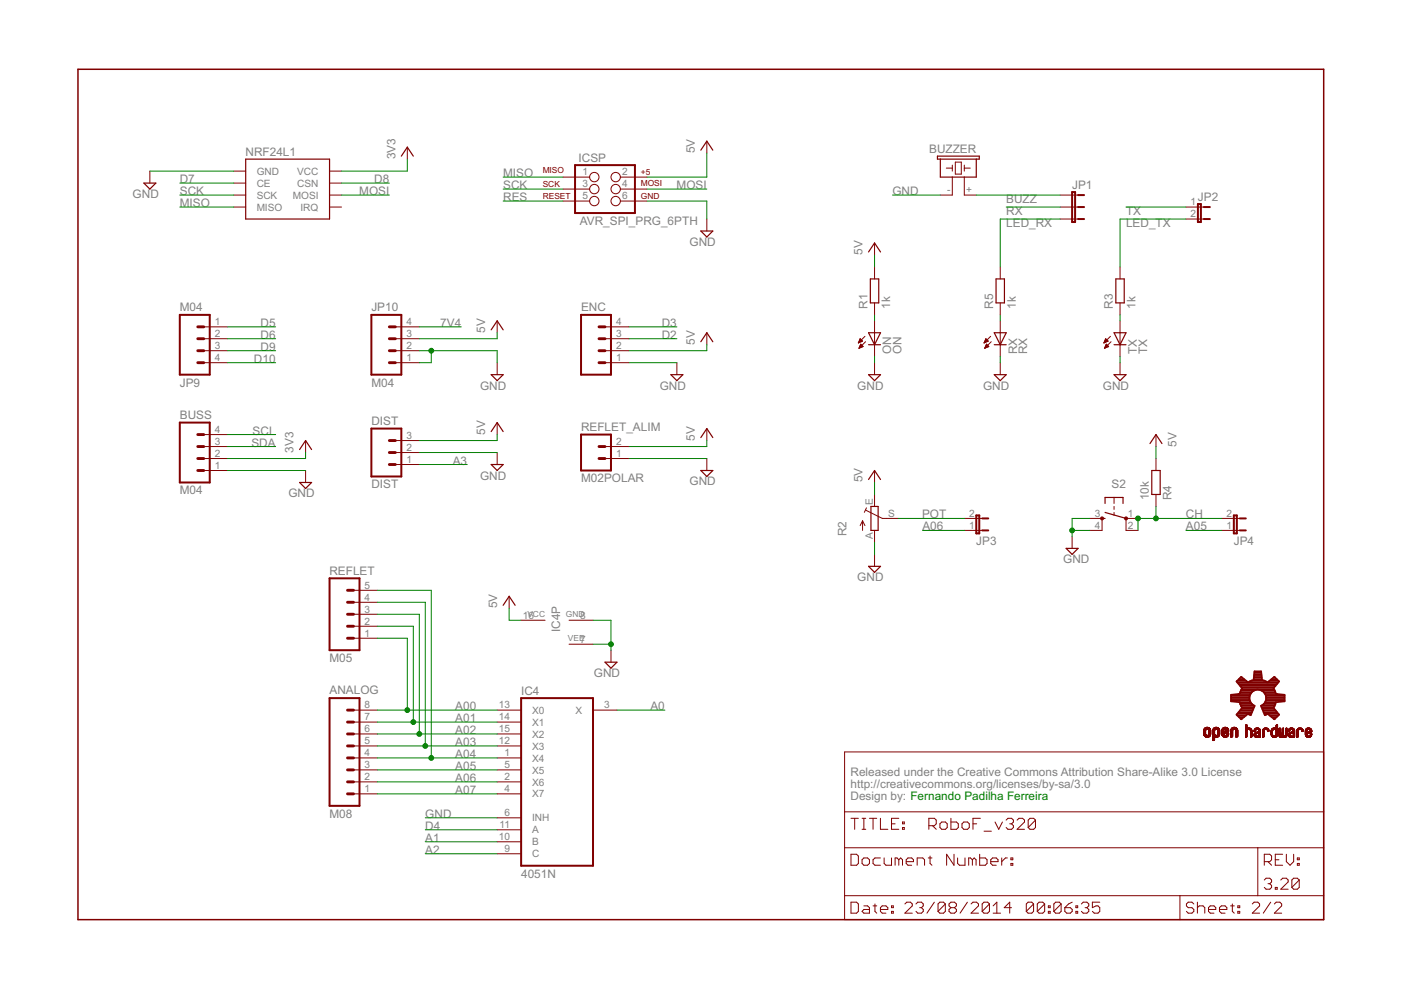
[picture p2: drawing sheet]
<svg xmlns="http://www.w3.org/2000/svg" width="297mm" height="210mm" viewBox="0 0 297 210" stroke-linecap="round" stroke-linejoin="round" font-family="sans-serif">
<g fill="none" stroke="#800000" stroke-width=".21">
<path d="M31.8 36.3v2.5M49.6 36.3h2.5M49.6 38.8h2.5M69.9 36.3h2.5M69.9 38.8h2.5M86.4 31.2v2.5M119.4 37.5h5.6M131.5 37.5h5.7M149.9 29.9v2.6M200.6 35.6h1.3M201.9 37.5v3.9h-2.5M201.9 35v1.3"/>
<path d="M202.5 34.4h1.3v2.5h-1.3zM204.4 37.5v3.9h2.6M204.4 35.6h1.3M204.4 35v1.3M49.6 41.4h2.5M49.6 43.9h2.5M69.9 41.4h2.5M69.9 43.9h2.5M119.4 40.1h5.6M119.4 42.6h5.6M131.5 40.1h5.7M131.5 42.6h5.7"/>
<path d="M149.9 46.4v2.6M185.4 51.5v2.6M185.4 56.6v2.5M212.1 56.6v2.5M224.8 41.4h3.8M224.8 43.9h3.8M224.8 46.4h3.8M237.5 56.6v2.5M251.4 43.9h3.8M251.4 46.4h3.8M43.2 76.9h5.1M43.2 74.4h5.1"/>
<path d="M43.2 71.8h5.1M43.2 69.3h5.1M83.8 76.9h5.1M83.8 74.4h5.1M83.8 71.8h5.1M83.8 69.3h5.1M105.4 68v2.5M105.4 76.9v2.5M128.3 76.9h5M128.3 74.4h5M128.3 71.8h5M128.3 69.3h5"/>
<path d="M143.5 76.9v2.5M149.9 70.5v2.6M182 72.7h.1M182.1 72.6h.2M182.1 72.5h.5M182.1 73.8h.2M182.2 72.3h.7M182.2 72.2h.5M182.2 73.7h.4M182.2 72.1h.4M182.2 73.5h.7M182.3 72h.2"/>
<path d="M182.3 73.4h.6M182.4 71.8h.1M182.4 73.3h.4M182.4 71.8l-.4 .9M182.4 71.8l.5 .5M182.4 73.2h.3M182.5 73h.1M182.5 73l.5 .5-.9 .4zM182.9 72.3l-.9 .4M183.4 71.3l-1.4 1.4M183.5 72.5l-1.4 1.4M185.4 64.2v2.6"/>
<path d="M185.4 68v7.6M185.4 76.9v2.5M208.7 72.7h.1M208.7 72.6h.3M208.8 72.5h.5M208.8 72.3h.7M208.8 73.8h.2M208.9 72.2h.5M208.9 73.7h.4M208.9 72.1h.4M208.9 73.5h.6M209 72h.2"/>
<path d="M209 73.4h.6M209 71.8h.1M209 73.3h.5M209 71.8l-.4 .9M209 71.8l.5 .5M209.1 73.2h.3M209.1 73h.1M209.1 73l.6 .5-.9 .4zM209.5 72.3l-.9 .4M210 71.3l-1.4 1.4M210.2 72.5l-1.4 1.4M212.1 64.2v2.6"/>
<path d="M212.1 68v7.6M212.1 76.9v2.5M234.1 72.7h.1M234.1 72.6h.3M234.2 72.5h.5M234.2 72.3h.7M234.2 73.8h.2M234.3 73.7h.4M234.3 72.2h.5M234.3 72.1h.4M234.3 73.5h.6M234.4 73.4h.6"/>
<path d="M234.4 72h.2M234.4 71.8h.1M234.4 71.8l-.4 .9M234.4 71.8l.5 .5M234.4 73.3h.5M234.5 73.2h.3M234.5 73h.1M234.5 73l.6 .5-.9 .4zM234.9 72.3l-.9 .4M235.4 71.3l-1.4 1.4M235.6 72.5l-1.4 1.4M237.5 64.2v2.6"/>
<path d="M237.5 68v7.6M237.5 76.9v2.5M43.2 99.8h5.1M43.2 97.2h5.1M43.2 94.7h5.1M43.2 92.1h5.1M64.8 93.4v2.5M64.8 99.8v2.5M83.8 98.5h5.1M83.8 95.9h5.1M83.8 93.4h5.1M105.4 89.6v2.5"/>
<path d="M105.4 95.9v2.6M128.3 97.2h5M128.3 94.7h5M149.9 90.9v2.5M149.9 97.2v2.6M185.4 99.8v2.5M245.1 92.1v2.6M245.1 97.2v2.6M182.9 110.4v2.1M182.9 110.4l-.5 1M182.9 110.4l.5 1M183.5 108.2l3.6 1.7h3.4"/>
<path d="M183.7 107.7l-.4 .9M185.4 104.8v2.6M185.4 112.5v2.5M185.4 117.5v2.6M204.4 109.9h3.9M204.4 112.5h3.9M227.3 113.7v2.6M231.1 109.9h2.6v2.6h-2.6M236.2 105.5v1.2M236.2 107.4v.6M236.2 108.6v.7M241.3 109.9h-2.6v2.6h2.6"/>
<path d="M245.1 104.8v2.6M259.1 109.9h3.8M259.1 112.5h3.8M75 135.3h5M75 132.8h5M75 130.2h5M75 127.7h5M75 125.2h5M107.9 126.4v2.6M110.5 131.5h5.1M120.6 136.6h5.1M120.6 131.5h5.1"/>
<path d="M129.5 137.9v2.5M75 150.6h5M75 158.2h5M75 153.1h5M75 155.6h5M105.4 150.6h5.1M105.4 158.2h5.1M105.4 153.1h5.1M105.4 155.6h5.1M125.7 150.6h5.1M179.1 159.4h101.5v35.6h-101.5zM255.2 155.6h.4"/>
<path d="M255.2 155.7h.5M255.2 155.7h.4M255.2 155.5h.4M255.2 155.4h.4M255.2 155.3h.4M255.2 155.2h.4M255.2 155.1h.4M255.2 155h.4M255.2 154.9h.4M255.2 154.8h.4M255.2 155.9h.6M255.2 155.8h.5"/>
<path d="M255.3 155.9h1.3M255.3 156h1.3M255.3 154.6h1.3M255.4 156h1.1M255.4 154.5h1.2M255.4 154.5h1.1M255.4 156.1h1.1M255.4 154.4h1.1M255.5 154.4h.9M255.5 156.2h.9M255.5 154.3h.8M255.6 156.3h.7"/>
<path d="M255.6 154.3h.7M255.7 154.7l-.5 .1M255.7 154.7h-.5M255.7 156.3h.5M255.8 154.6l-.6 .1M255.9 154.2h.2M255.9 154.6h-.6M256 154.6h.6M256.1 154.6l.5 .1M256.2 154.7h.5M256.2 155.8h.5M256.3 154.9h.4"/>
<path d="M256.3 154.8h.4M256.3 155.6h.4M256.3 155.7h.4M256.3 155.5h.4M256.3 155.4h.4M256.3 155.3h.4M256.3 155.2h.4M256.3 155.1h.4M256.3 155h.4M256.6 155.9h-.5M256.7 155.8h-.5M256.7 155.7h-.4"/>
<path d="M257.1 155.6h.4M257.1 156.8h.4M257.1 156.7h.4M257.1 156.6h.4M257.1 156.5h.4M257.1 156.4h.4M257.1 155.9l1.4 .1M257.1 155.9h.6M257.1 155.8l.5 .1M257.1 155.8h.5M257.1 155.7h.5M257.1 155.7h.4"/>
<path d="M257.1 155.5h.4M257.1 155.4h.4M257.1 155.3h.4M257.1 155.2h.4M257.1 155.1h.4M257.1 155h.4M257.1 154.9h.4M257.1 154.8h.4M257.2 154.6h1.3M257.3 154.5h1.2M257.3 154.5h1.1M257.3 157h-.1"/>
<path d="M257.3 154.4h1.1M257.4 154.4h1M257.5 156.9l-.4 .1M257.5 154.3h.8M257.5 156.9h-.4M257.5 156.3h-.4M257.5 154.9h-.4M257.6 154.3h.6M257.6 154.7l-.5 .1M257.6 154.7h-.4M257.6 156.3h.5M257.7 154.6l-.5 .1"/>
<path d="M257.7 154.2h.3M257.8 154.6h-.6M257.9 154.6h.6M258 154.6h.6M258.1 154.7h.5M258.1 155.8h.5M258.1 154.7l.5 .1M258.2 155.7h.4M258.2 154.8h.4M258.2 155.6h.4M258.2 155.5h.4M258.2 155.4h.4"/>
<path d="M258.2 155.3h.4M258.2 155.2h.4M258.2 155.1h.4M258.2 155h.4M258.2 154.9h.4M258.2 156.3h-1.1M258.3 156.2h-1.2M258.4 156.1l-1.3 .1M258.4 156.1h-1.3M258.5 156l-1.4 .1M258.5 156h-1.4M258.6 155.9h-.6"/>
<path d="M258.6 155.8h-.5M259.1 155.8h.4M259.1 155.7h.4M259.1 155.7h.3M259.1 155.1h1.4M259.1 155.1h.3M259.1 155h.3M259.1 154.9h.3M259.1 154.9h.4M259.1 154.8h.4M259.1 154.7h.4M259.1 155.9h.5"/>
<path d="M259.1 155.9h1.3M259.1 156h1.3M259.1 154.6h1.3M259.2 154.5h1.2M259.2 156h1.1M259.2 156.1h1.1M259.3 154.4h1M259.3 156.1h1M259.3 156.2h.9M259.4 154.3h.8M259.4 156.3h.7M259.5 154.3h.6"/>
<path d="M259.5 155.6h-.4M259.5 154.7h-.4M259.6 156.3h.4M259.6 155.6h-.5M259.6 155.1h.9M259.6 154.6l-.5 .1M259.7 154.2h.2M259.7 154.6h-.6M259.7 155.5h-.6M259.7 155h.8M259.8 155.4l-.7 .1M259.8 155h.7"/>
<path d="M259.8 154.6h.7M259.9 155.4h-.8M259.9 154.9h.6M259.9 154.6l.6 .1M260 154.7h.5M260.1 155.8h.4M260.1 155.3l-1 .1M260.1 154.7h.4M260.1 155.7h.4M260.1 154.9h.4M260.1 154.8h.4M260.1 155.6h.4"/>
<path d="M260.2 155.5h.3M260.2 155.3h-1.1M260.3 155.5h.2M260.3 155.2l-1.2 .1M260.4 155.4h.1M260.5 155.9h-.6M260.5 155.2h-1.4M260.5 155.8l-.5 .1M260.9 155.6h.4M260.9 156.3h.3M260.9 156.1h.4M260.9 156h.4"/>
<path d="M260.9 155.9h.4M260.9 155.8h.4M260.9 155.7h.4M260.9 155.5h.4M260.9 155.4h.4M260.9 155.3h.4M260.9 155.2h.4M260.9 155.1h.4M260.9 155h.4M260.9 154.9h.4M261 154.8h.4M261 156.3h.1"/>
<path d="M261 154.6h1.3M261.1 154.5h1.2M261.2 154.4h1M261.3 154.3h.8M261.3 156.2h-.4M261.3 156.1l-.4 .1M261.4 154.3h.6M261.4 154.7l-.4 .1M261.4 154.7h-.4M261.5 154.6l-.5 .1M261.6 154.2h.2M261.6 154.6h-.6"/>
<path d="M261.7 154.6h.7M261.9 154.6l.5 .1M261.9 154.7h.5M262 154.7l.4 .1M262 154.8h.4M262 155.6h.4M262 156.3h.3M262 156.1h.4M262 156h.4M262 155.9h.4M262 155.8h.4M262 155.7h.4"/>
<path d="M262 155.5h.4M262 155.4h.4M262 155.3h.4M262 155.2h.4M262 155.1h.4M262 155h.4M262 154.9h.4M262.1 156.3h.1M262.4 156.2h-.4M264.1 155.6h.3M264.1 156.2h.3M264.1 156.1h.3"/>
<path d="M264.1 156h.3M264.1 155.9h.3M264.1 155.8h.3M264.1 155.7h.3M264.1 155.5h.3M264.1 155.4h.3M264.1 155.3h.3M264.1 155.2h.3M264.1 155.1h.3M264.1 155h.3M264.1 154.9h.3M264.1 154.5l1.2 .1"/>
<path d="M264.1 154.5h1.1M264.1 154.4l1.1 .1M264.1 154.4h1M264.1 154.3h.3M264.1 154.2h.3M264.1 154.1h.3M264.1 154h.3M264.1 153.9h.3M264.1 153.8h.3M264.1 153.7h.3M264.2 153.7h.2M264.2 156.3h-.1"/>
<path d="M264.3 156.3h-.2M264.4 155h-.3M264.4 154.9h-.3M264.4 154.8h-.3M264.5 154.7l-.4 .1M264.5 154.7h-.4M264.5 154.4h.5M264.6 154.6l-.5 .1M264.9 154.6l.5 .1M265 154.7h.4M265 154.7l.4 .1M265.1 154.9h.3"/>
<path d="M265.1 154.8h.3M265.2 155.6h.2M265.2 156.2h.2M265.2 156.1h.2M265.2 156h.2M265.2 155.9h.2M265.2 155.8h.2M265.2 155.7h.2M265.2 155.5h.2M265.2 155.4h.2M265.2 155.3h.2M265.2 155.2h.2"/>
<path d="M265.2 155.1h.2M265.2 155h.2M265.3 156.3h-.1M265.3 154.6h-1.2M265.4 156.3h-.2M265.4 156.1l-.2 .1M265.9 155.9h.3M265.9 155.8h.3M265.9 155h.2M265.9 155h.3M265.9 155.7h.4M265.9 155.1h.1"/>
<path d="M265.9 154.9h.3M265.9 156l.5 .1M265.9 156h.4M265.9 154.8h.3M265.9 156.1h.8M266 156.1l.8 .1M266 154.6h1.1M266 156.2h.8M266.1 154.6h1M266.1 156.3h.7M266.1 154.5h.9M266.1 155.1h-.2"/>
<path d="M266.2 155.4h1.1M266.2 156.3h.6M266.2 154.9h-.3M266.2 155.7h-.3M266.3 155.3h1M266.3 154.4h.6M266.3 154.7l-.4 .1M266.3 154.7h-.4M266.3 154.4h.5M266.4 155.6h-.5M266.4 155.3h.9M266.5 156.3l-.1 .1"/>
<path d="M266.5 155.6h-.6M266.5 154.6l-.5 .1M266.5 156.1h.2M266.5 156.4h.1M266.5 155.2h.8M266.6 155.5h-.6M266.7 154.6l.5 .1M266.7 155.2h.6M266.7 155.4l-.7 .1M266.8 155.1h.5M266.8 154.7h.4M266.8 154.7l.4 .1"/>
<path d="M266.9 155h.4M266.9 154.8h.3M266.9 154.9h.4M267 155.6h.3M267 156.2h.3M267 156.1h.3M267 156h.3M267 155.9h.3M267 155.8h.3M267 155.7h.3M267 155.5h.3M267 155.4h.3"/>
<path d="M267.1 156.3h-.1M267.3 156.3h-.3M267.3 155.4h-1.2M267.7 155.6h.3M267.7 156.2h.3M267.7 156.1h.3M267.7 156h.3M267.7 155.9h.3M267.7 155.8h.3M267.7 155.7h.3M267.7 155.5h.3M267.7 155.4h.3"/>
<path d="M267.7 155.3h.3M267.7 155.2h.3M267.7 155.1h.3M267.7 155h.3M267.7 154.9h.3M267.7 154.8h.3M267.8 154.6h1.1M267.8 156.3h-.1M267.9 154.5h1M267.9 156.3h-.2M267.9 154.5h.9M268 155h-.3"/>
<path d="M268.1 154.4h.6M268.1 154.7l-.4 .1M268.1 154.4h.5M268.1 154.7h-.3M268.3 154.6l-.5 .1M268.5 154.6h.5M268.6 154.7h.4M268.7 154.8h.3M268.7 154.9h.3M268.8 154.9h.2M268.8 155h.2M269 155.1h-.2"/>
<path d="M269 155h-.2M269.5 155.6h.3M269.5 155.7h.3M269.5 155.5h.3M269.5 155.4h.3M269.5 155.3h.3M269.5 155.2h.3M269.5 155.1h.3M269.5 155h.3M269.5 155.8h.3M269.5 155.9h.4M269.5 155.8l.3 .1"/>
<path d="M269.5 154.8h.4M269.6 156h.4M269.6 155.9l.3 .1M269.6 156l.6 .1M269.6 156.1h1.1M269.7 154.6h1.2M269.7 156.1h1M269.7 156.2h1M269.7 154.5h1.2M269.8 154.5h1.1M269.8 156.3h.8M269.8 154.9h-.3"/>
<path d="M269.9 154.9h-.4M269.9 154.4h1M269.9 156.3h.6M269.9 154.7l-.3 .1M269.9 154.4h.5M270 154.7h-.4M270.1 154.6l-.5 .1M270.1 156.3v.1M270.2 156.3v.1M270.2 156.4h.1M270.3 154.6h.6M270.4 156h.4"/>
<path d="M270.4 154.7h.5M270.5 154.7h.4M270.5 154.8h.4M270.6 154.9h.3M270.6 155.6h.3M270.6 155.8h.3M270.6 155.7h.3M270.6 155.5h.3M270.6 155.4h.3M270.6 155.3h.3M270.6 155.2h.3M270.6 155.1h.3"/>
<path d="M270.6 155h.3M270.6 154.3h.3M270.6 154.2h.3M270.6 154.1h.3M270.6 154h.3M270.6 153.9h.3M270.6 153.8h.3M270.6 153.7h.3M270.7 153.7h.2M270.8 156l-.6 .1M270.8 155.9l-.4 .1M270.8 155.9h-.3"/>
<path d="M270.9 155.8l-.3 .1M270.9 154.6h-1.3M271.1 155.6h.3M271.1 155.8h.3M271.1 155.7h.3M271.1 155.5h.3M271.1 155.4h.3M271.1 155.3h.3M271.1 155.2h.3M271.1 155.1h.3M271.1 155h.3M271.1 154.9h.3"/>
<path d="M271.1 154.8h.3M271.1 154.7h.3M271.1 154.6h.3M271.1 154.5h.3M271.2 156h.3M271.2 155.9h.3M271.2 154.5h.2M271.2 156h1.6M271.3 156.2h1.4M271.3 156.1h1.5M271.3 154.4h.1M271.3 156.3h1.4"/>
<path d="M271.6 156.4h.1M271.7 156.3v.1M271.8 156h.4M271.8 155.9l.4 .1M271.8 155.6h.3M271.8 155.9h.4M271.8 155.8l.4 .1M271.8 155.8h.3M271.8 155.7h.3M271.8 155.5h.3M271.8 155.4h.3M271.8 155.3h.3"/>
<path d="M271.9 155.2h.2M271.9 155.1h.2M271.9 155h.2M271.9 154.9h.2M271.9 154.8h.2M271.9 154.7h.2M271.9 154.6h.2M271.9 154.5h.2M271.9 156.3h-.5M272 154.4h.1M272.1 156.3h.5M272.4 156.4h.1"/>
<path d="M272.5 156h.3M272.5 155.9h.3M272.6 155.6h.2M272.6 155.8h.2M272.6 155.7h.2M272.6 155.5h.2M272.6 155.4h.2M272.6 155.3h.2M272.6 155.2h.2M272.6 155.1h.2M272.6 155h.2M272.6 154.9h.2"/>
<path d="M272.6 154.8h.2M272.6 154.7h.2M272.6 154.6h.2M272.6 154.5h.2M272.7 154.4h.1M272.8 156.1h-1.6M273.1 155.9l.4 .1M273.1 155.9h.3M273.1 155.8h.3M273.1 155.1h.1M273.1 154.9h.3M273.2 156h.4"/>
<path d="M273.2 156l.8 .1M273.2 154.8h.3M273.2 156.1h.8M273.2 156.1l.8 .1M273.3 156.2h.7M273.3 154.6h1.1M273.4 156.3h.6M273.4 155.1h-.3M273.4 154.5h.9M273.4 155.4h1.1M273.4 155h-.3M273.4 154.5h.8"/>
<path d="M273.5 156.3h.5M273.5 154.9h-.3M273.5 155.7h-.4M273.5 154.4h.6M273.5 155.3h1M273.5 154.7l-.3 .1M273.6 154.4h.5M273.6 154.7h-.4M273.6 155.6h-.4M273.7 155.3h.8M273.7 156.4h.1M273.7 155.6h-.5"/>
<path d="M273.7 154.6l-.5 .1M273.7 155.2h.8M273.9 155.5h-.7M273.9 154.6l.5 .1M273.9 155.2h.6M273.9 155.4l-.6 .1M274 155.1h.5M274 154.7h.4M274.1 154.7h.3M274.1 155.4h-.8M274.1 154.8h.4M274.2 155h.3"/>
<path d="M274.2 154.9h.3M274.2 155.4h.3M274.2 155.6h.3M274.2 156.1h.3M274.2 156h.3M274.2 155.9h.3M274.2 155.8h.3M274.2 155.7h.3M274.2 155.5h.3M274.4 156.3h-.2M274.5 156.3h-.3M274.5 156.2h-.3"/>
<path d="M275 155.6h.2M275 156.2h.2M275 156.1h.2M275 156h.2M275 155.9h.2M275 155.8h.2M275 155.7h.2M275 155.5h.2M275 155.4h.2M275 155.3h.2M275 155.2h.2M275 155.1h.2"/>
<path d="M275 155h.2M275 154.9h.3M275.1 154.6h1.1M275.1 156.3h-.1M275.1 154.6h1M275.1 154.5h1M275.2 156.3h-.2M275.2 154.5h.9M275.2 155h-.2M275.3 154.9h-.3M275.3 154.8h-.3M275.3 154.4h.6"/>
<path d="M275.4 154.7l-.4 .1M275.4 154.4h.5M275.4 154.7h-.4M275.5 154.6l-.5 .1M275.7 154.6l.5 .1M275.9 154.7h.3M275.9 154.7l.4 .1M276 154.9h.3M276 154.8h.3M276 155.1h.2M276.3 155h-.3M276.8 155.8h.3"/>
<path d="M276.8 155.7h.3M276.8 155.4h.7M276.8 155.3h1.1M276.8 155.2l.3 .1M276.8 155.2h.3M276.8 155.1h.3M276.8 155h.3M276.8 154.9h.3M276.8 155.9h.3M276.8 154.8h.3M276.8 155.9l.4 .1M276.8 156h.5"/>
<path d="M276.9 156l.5 .1M276.9 156.1h1.1M276.9 156.1h1M276.9 154.6h1.1M277 156.2h.9M277 154.5h.9M277 156.3h.8M277.1 155.7h-.3M277.1 154.9h-.3M277.1 154.4h.6M277.1 156.3h.6M277.2 154.7l-.4 .1"/>
<path d="M277.2 154.4h.5M277.2 155.6h-.4M277.2 154.7h-.4M277.3 156.4h.1M277.3 155.6h-.5M277.3 154.6l-.5 .1M277.4 156.3l.1 .1M277.5 155.5h-.7M277.5 156.1h.5M277.5 155.1h.6M277.5 154.6l.5 .1M277.6 155.1h.5"/>
<path d="M277.7 154.7h.4M277.7 155.4h-.9M277.7 155h.4M277.8 155.9h.3M277.8 155.3l-1 .1M277.8 154.8h.3M277.8 155.8h.3M277.8 155h.3M277.8 154.9h.3M277.9 155.6h.2M277.9 155.7h.2M278 155.6h.1"/>
<path d="M278 154.6h-1.1M278 156h-.4M278 155.2l-.8 .1M278.1 155.9l-.4 .1M278.1 155.2h-.8M278.1 155.7h-.3M75 160.7h5M75 165.8h5M75 168.3h5M75 163.2h5M105.4 160.7h5.1M105.4 165.8h5.1"/>
<path d="M105.4 168.3h5.1M105.4 163.2h5.1M105.4 173.4h5.1M105.4 178.5h5.1M105.4 175.9h5.1M179.1 179.7h101.5M179.1 172.1h101.5M180.4 173.5h1.6M181.2 173.5v2.3M182.8 173.5h.8M182.8 175.8h.8M183.2 173.5v2.3"/>
<path d="M184.3 173.5h1.6M185.1 173.5v2.3M186.7 173.5v2.3h1.5M189 174.7h.8M190.6 173.5h-1.6v2.3h1.6M191.3 175.5h.4v.3h-.4zM191.3 174.3h.4v.4h-.4zM196.9 175.1h1.2l.4-.4v-.8l-.4-.4h-1.2v2.3M197.7 175.1l.8 .7M199.3 174.7l.4-.4h.7l.4 .4v.8l-.4 .3h-.7l-.4-.3zM201.6 173.5v2.3h1.2l.4-.3v-.8l-.4-.4h-1.2M204 174.7l.3-.4h.8l.4 .4v.8l-.4 .3h-.8l-.3-.3z"/>
<path d="M206.3 174.7h.8M207.9 173.5h-1.6v2.3M208.6 176.2h1.6M211 174.3l.8 1.5 .7-1.5M213.3 173.9l.4-.4h.8l.4 .4v.4l-.4 .4M214.1 174.7h.4M214.5 174.7l.4 .4v.4l-.4 .3h-.8l-.4-.3M215.6 173.9l.4-.4h.8l.4 .4v.4l-1.6 1.5h1.6M219.5 173.9l-.3-.4h-.8l-.4 .4v1.6M219.5 173.9v1.6l-.3 .3h-.8l-.4-.3M219.5 173.9l-1.5 1.6M266.7 179.7v10.2"/>
<path d="M105.4 181h5.1M179.1 189.9h101.5M180.4 181.1h1.2l.4 .4v1.6l-.4 .4h-1.2zM180.4 191.3h1.2l.4 .4v1.5l-.4 .4h-1.2zM182.8 182.3l.4-.4h.7l.4 .4v.8l-.4 .4h-.7l-.4-.4zM183.2 192.1h.7l.4 .3v1.2h-1.1l-.4-.4 .4-.4h1.1M185.1 192.1h.8M185.5 191.7v1.5l.4 .4M186.7 192.8h1.5v-.4l-.4-.3h-.8l-.3 .3v.8l.3 .4h.8M186.7 181.9h-1.2l-.4 .4v.8l.4 .4h1.2M187.5 181.9v1.2l.3 .4h1.2v-1.6M189 193.2h.4v.4h-.4z"/>
<path d="M189 192.1h.4v.3h-.4zM190.6 182.3l-.4-.4h-.4v1.6M190.6 182.3l.4-.4 .3 .4v1.2M190.6 182.3v1.2M191.9 191.7l.4-.4h.7l.4 .4v.4l-1.5 1.5h1.5M192.1 182.7h1.6v-.4l-.4-.4h-.8l-.4 .4v.8l.4 .4h.8M194.2 191.7l.4-.4h.8l.3 .4v.4l-.3 .3M194.5 183.5v-1.6h1.1l.4 .4v1.2M195 192.4h.4M195.4 192.4l.3 .4v.4l-.3 .4h-.8l-.4-.4M196.8 181.9h.8M197.2 181.5v1.6l.4 .4"/>
<path d="M198.1 191.3l-1.6 2.3M200.4 191.7v1.5l-.4 .4h-.7l-.4-.4M200.4 191.7l-.4-.4h-.7l-.4 .4v1.5M200.4 191.7l-1.5 1.5M201.6 192.4l-.4 .4v.4l.4 .4h.8l.4-.4v-.4l-.4-.4M201.6 192.4l-.4-.3v-.4l.4-.4h.8l.4 .4v.4l-.4 .3M201.6 192.4h.8M202.3 181.1v2.4l-1.6-2.4v2.4M203 181.9v1.2l.4 .4h1.2v-1.6M205.1 191.3l-1.5 2.3M205.9 191.7l.4-.4h.8l.4 .4v.4l-1.6 1.5h1.6M206.2 182.3l-.4-.4h-.4v1.6"/>
<path d="M206.2 182.3v1.2M206.2 182.3l.3-.4 .4 .4v1.2M207.7 181.1v2.4h1.2l.4-.4v-.8l-.4-.4h-1.2M209.8 191.7v1.5l-.4 .4h-.8l-.4-.4M209.8 191.7l-.4-.4h-.8l-.4 .4v1.5M209.8 191.7l-1.6 1.5M210.1 182.7h1.5v-.4l-.4-.4h-.8l-.3 .4v.8l.3 .4h.8M210.6 193.6h1.5M210.6 192.1l.7-.8v2.3M212.4 181.9v1.6M213.6 181.9h-.4l-.8 .8M214.3 183.1h.4v.4h-.4z"/>
<path d="M214.3 181.9h.4v.4h-.4zM214.5 192.4h-1.6l1.2-1.1v2.3M219.1 191.7v1.5l-.3 .4h-.8l-.4-.4M219.1 191.7l-.3-.4h-.8l-.4 .4v1.5M219.1 191.7l-1.5 1.5M221.5 191.7v1.5l-.4 .4h-.8l-.4-.4M221.5 191.7l-.4-.4h-.8l-.4 .4v1.5M221.5 191.7l-1.6 1.5M222.3 193.2h.4v.4h-.4zM222.3 192.1h.4v.3h-.4zM225 191.7v1.5l-.4 .4h-.8l-.4-.4M225 191.7l-.4-.4h-.8l-.4 .4v1.5"/>
<path d="M225 191.7l-1.6 1.5M225.8 192.4h1.1l.4 .4v.4l-.4 .4h-.7l-.4-.4zM227.3 191.3l-.8 .4-.7 .7M228.1 193.2h.4v.4h-.4zM228.1 192.1h.4v.3h-.4zM229.3 191.7l.4-.4h.7l.4 .4v.4l-.4 .3M230.1 192.4h.3M230.4 192.4l.4 .4v.4l-.4 .4h-.7l-.4-.4M233.2 191.3h-1.6v1.1l.8-.3h.4l.4 .3v.8l-.4 .4h-.8l-.4-.4M250.2 189.9v5.1M253.1 191.7l-.4-.4h-.8l-.4 .4v.4l.4 .3h.8l.4 .4v.4l-.4 .4h-.8l-.4-.4M253.9 192.4l.4-.3h.8l.3 .3v1.2"/>
<path d="M253.9 191.3v2.3M256.2 192.8h1.6v-.4l-.4-.3h-.8l-.4 .3v.8l.4 .4h.8M258.6 192.8h1.5v-.4l-.4-.3h-.7l-.4 .3v.8l.4 .4h.7M260.9 192.1h.8M261.3 191.7v1.5l.4 .4M262.4 193.2h.4v.4h-.4zM262.4 192.1h.4v.3h-.4zM265.5 191.7l.4-.4h.8l.4 .4v.4l-1.6 1.5h1.6M268.1 186.6l.3-.4h.8l.4 .4v.4l-.4 .4M268.1 182.7h1.1l.4-.4v-.8l-.4-.4h-1.1v2.4M268.8 187.4h.4M268.8 182.7l.8 .8"/>
<path d="M269.2 187.4l.4 .3v.5l-.4 .3h-.8l-.3-.3M269.4 191.3l-1.6 2.3M270.2 191.7l.4-.4h.8l.3 .4v.4l-1.5 1.5h1.5M270.4 188.2h.4v.3h-.4zM270.4 182.3h.8M271.5 186.6l.4-.4h.8l.4 .4v.4l-1.6 1.5h1.6M271.9 181.1h-1.5v2.4h1.5M272.7 181.1v1.6l.8 .8 .8-.8v-1.6M275.1 181.9h.4v.4h-.4zM275.1 183.1h.4v.4h-.4zM275.5 186.6l-.4-.4h-.8l-.4 .4v1.6M275.5 186.6v1.6l-.4 .3h-.8l-.4-.3"/>
<path d="M275.5 186.6l-1.6 1.6"/>
<circle cx="126" cy="37.5" r=".99"/>
<circle cx="130.5" cy="37.5" r=".99"/>
<circle cx="126" cy="40.1" r=".99"/>
<circle cx="126" cy="42.6" r=".99"/>
<circle cx="130.5" cy="40.1" r=".99"/>
<circle cx="130.5" cy="42.6" r=".99"/>
</g>
<path d="M16.5 14.7h264.1v180.3h-264.1z" fill="none" stroke="#800000" stroke-width=".32"/>
<g fill="none" stroke="#800000" stroke-width=".42">
<path d="M121.9 35h12.7v10.2h-12.7zM227.3 40.7h.6v6.4h-.6zM228.6 41.4h1.2M228.6 43.9h1.2M228.6 46.4h1.2M254 43.3h.6v3.8h-.6zM255.2 43.9h1.3M255.2 46.4h1.3M38.1 66.8h6.4v12.6h-6.4zM78.7 66.8h6.4v12.6h-6.4zM123.2 66.8h6.3v12.6h-6.3zM38.1 89.6h6.4v12.7h-6.4z"/>
<path d="M78.7 90.9h6.4v10.1h-6.4zM123.2 92.1h6.3v7.7h-6.3zM207 109.3h.6v3.8h-.6zM208.3 112.5h1.2M208.3 109.9h1.2M261.6 109.3h.6v3.8h-.6zM262.9 112.5h1.2M262.9 109.9h1.2M69.9 122.6h6.3v15.3h-6.3zM69.9 148h6.3v22.9h-6.3zM110.5 148h15.2v35.6h-15.2z"/>
</g>
<g fill="none" stroke="#800000" stroke-width=".61">
<path d="M41.9 71.8h1.3M41.9 74.4h1.3M41.9 76.9h1.3M41.9 69.3h1.3M82.5 71.8h1.3M82.5 74.4h1.3M82.5 76.9h1.3M82.5 69.3h1.3M127 71.8h1.3M127 74.4h1.3M127 76.9h1.3M127 69.3h1.3"/>
<path d="M41.9 94.7h1.3M41.9 97.2h1.3M41.9 99.8h1.3M41.9 92.1h1.3M82.5 93.4h1.3M82.5 95.9h1.3M82.5 98.5h1.3M127 94.7h1.3M127 97.2h1.3M73.7 127.7h1.3M73.7 130.2h1.3M73.7 132.8h1.3"/>
<path d="M73.7 125.2h1.3M73.7 135.3h1.3M73.7 158.2h1.3M73.7 155.6h1.3M73.7 153.1h1.3M73.7 150.6h1.3M73.7 163.2h1.3M73.7 165.8h1.3M73.7 168.3h1.3M73.7 160.7h1.3"/>
</g>
<g fill="none" stroke="#800000" stroke-width=".25">
<path d="M30.5 38.8h2.5l-1.2 1.3zM52.1 33.7h17.8v12.7h-17.8zM85.1 33.1l1.3-1.9 1.2 1.9M148.6 31.8l1.3-1.9 1.2 1.9M198.8 33.1h8.8v.6h-8.8zM199.4 33.7v3.8h7.6v-3.8M148.6 49h2.5l-1.2 1.2zM184.1 53.4l1.3-1.9 1.3 1.9M184.5 59.1h1.8v5.1h-1.8zM211.2 59.1h1.8v5.1h-1.8zM236.6 59.1h1.8v5.1h-1.8zM104.1 79.4h2.6l-1.3 1.3z"/>
<path d="M104.1 69.9l1.3-1.9 1.3 1.9M142.2 79.4h2.6l-1.3 1.3zM148.6 72.5l1.3-2 1.2 2M184.1 79.4h2.6l-1.3 1.3zM184.1 73.1h2.6M184.1 70.5h2.6l-1.3 2.6zM210.8 79.4h2.5l-1.2 1.3zM210.8 73.1h2.5M210.8 70.5h2.5l-1.2 2.6zM236.2 79.4h2.5l-1.2 1.3zM236.2 70.5h2.5l-1.2 2.6zM236.2 73.1h2.5"/>
<path d="M63.5 95.3l1.3-1.9 1.3 1.9M104.1 98.5h2.6l-1.3 1.3zM104.1 91.5l1.3-1.9 1.3 1.9M148.6 99.8h2.5l-1.2 1.2zM148.6 92.8l1.3-1.9 1.2 1.9M243.8 94l1.3-1.9 1.3 1.9M244.2 99.8h1.8v5h-1.8zM63.5 102.3h2.6l-1.3 1.3zM184.1 101.7l1.3-1.9 1.3 1.9M184.7 107.4h1.5v5.1h-1.5zM226 116.3h2.6l-1.3 1.2zM233.7 109.9h.6"/>
<path d="M234.3 106.7v-1.2h3.8v1.2M234.3 108.6l4.4 1.3M106.7 128.3l1.2-1.9 1.3 1.9M184.1 120.1h2.6l-1.3 1.2zM128.3 140.4h2.5l-1.3 1.3z"/>
</g>
<g fill="#800000" stroke="#800000" stroke-width=".21">
<circle cx="238.7" cy="109.9" r=".33"/>
<circle cx="233.7" cy="109.9" r=".33"/>
</g>
<g fill="none" stroke="#800000" stroke-width=".38">
<path d="M261 148.5h4M261 148.2h3.9M261 147.8h3.9M261 147.5h4M262.3 144.4h1.9M262.3 151.3h3M262.3 151.7h1.9M262.4 144.7h8.6M262.6 147.2h2.5M262.6 151h2.9M262.6 145.1h8.1M262.7 144h1.1"/>
<path d="M262.7 152h1M262.8 148.9l-1.8-.2v-1.4l1.8-.2 .6-1.2-1.2-1.4 1-1 1.4 1.2 1.2-.5 .2-1.9h1.4l.2 1.9 1.2 .5 1.4-1.2 1 1-1.2 1.4 .5 1.2 1.9 .2v1.4l-1.9 .2M262.8 148.9h2.3M262.9 150.6h2.7M262.9 145.4h7.5M263 149.2h2.4M263 146.8h2.4M263 143.7h.4M263 152.4h.3M263.1 149.6h2.8M263.1 146.5h2.7M263.2 150.3h2.5"/>
<path d="M263.2 145.8h7M263.2 146.1h6.9M263.3 149.9h2.6M265 148.6l.1 .3M265.1 148.9l.9 .7-.8 2-.6-.3-1.4 1.2-1-1 1.2-1.4-.6-1.2M265.1 147.2l-.2 .5 .1 .9M265.1 147.2a1.78 1.78 0 0 1 2.4-.7 1.78 1.78 0 0 1 .7 2.4M265.2 144.4h2.9M265.8 144h1.7M265.9 143.7h1.6M265.9 143.3h1.6M265.9 143h1.5"/>
<path d="M266 142.6h1.4M267.5 149.9h2.6M267.5 149.6h2.8M267.5 146.5h2.8M267.6 150.3h2.6M267.8 150.6h2.7M267.9 151h2.8M267.9 149.2h2.5M268 146.8h2.4M268.1 151.3h2.9M268.2 148.9l-.3 .5-.5 .2 .8 2 .6-.3 1.4 1.2 1-1-1.2-1.4 .5-1.2M268.2 148.9h2.3"/>
<path d="M268.2 147.2h2.6M268.4 148.5h4M268.4 147.5h4M268.5 148.2h3.9M268.5 147.8h3.9M269.2 144.4h1.8M269.2 151.7h1.8M269.6 144h1.1M269.6 152h1.1M270 143.7h.3M270 152.4h.3"/>
</g>
<g fill="none" stroke="#008000" stroke-width=".21">
<path d="M31.8 36.3h17.8M38.1 38.8h11.5M72.4 38.8h10.1M86.4 33.7v2.6h-14M106.7 37.5h12.7M149.9 32.5v5h-12.7M38.1 41.4h11.5M38.1 43.9h11.5M72.4 41.4h10.1M106.7 42.6h12.7M106.7 40.1h12.7M137.2 42.6h12.7v3.8"/>
<path d="M137.2 40.1h12.7M185.4 54.1v2.5M189.2 41.4h10.2M207 41.4h17.8M213.3 43.9h11.5M224.8 46.4h-12.7v10.2M238.7 43.9h12.7M251.4 46.4h-13.9v10.2M48.3 76.9h10.1M48.3 74.4h10.1M48.3 71.8h10.1M48.3 69.3h10.1"/>
<path d="M88.9 74.4h16.5v2.5M88.9 69.3h8.9M91.4 74.4v2.5h-2.5M105.4 70.5v1.3h-16.5M133.3 76.9h10.2M133.3 71.8h10.2M133.3 69.3h10.2M149.9 73.1v1.3h-16.6M185.4 66.8v1.2M185.4 75.6v1.3M212.1 66.8v1.2M212.1 75.6v1.3"/>
<path d="M237.5 66.8v1.2M237.5 75.6v1.3M48.3 99.8h16.5M48.3 94.7h10.1M48.3 92.1h10.1M64.8 95.9v1.3h-16.5M88.9 95.9h16.5M88.9 98.5h10.2M105.4 92.1v1.3h-16.5M133.3 97.2h16.6M149.9 93.4v1.3h-16.6M245.1 94.7v2.5"/>
<path d="M185.4 102.3v2.5M185.4 115v2.5M190.5 109.9h13.9M195.6 112.5h8.8M227.3 112.5h3.8M231.1 109.9h-3.8v3.8M245.1 107.4v2.5M251.4 112.5h7.7M259.1 109.9h-17.8v2.6M80 125.2h11.4v35.5M80 135.3h6.4v15.3M80 132.8h7.6v20.3"/>
<path d="M80 130.2h8.9v25.4M80 127.7h10.2v30.5M107.9 129v2.5h2.6M125.7 131.5h3.8v6.4M125.7 136.6h3.8M80 150.6h25.4M80 153.1h25.4M80 155.6h25.4M80 158.2h25.4M130.8 150.6h10.2M80 160.7h25.4M80 163.2h25.4"/>
<path d="M80 165.8h25.4M80 168.3h25.4M90.2 173.4h15.2M90.2 175.9h15.2M90.2 178.5h15.2M90.2 181h15.2"/>
</g>
<g fill="#008000" stroke="#008000" stroke-width=".21">
<circle cx="129.5" cy="136.6" r=".51"/>
<circle cx="91.4" cy="74.4" r=".51"/>
<circle cx="227.3" cy="112.5" r=".51"/>
<circle cx="86.4" cy="150.6" r=".51"/>
<circle cx="87.6" cy="153.1" r=".51"/>
<circle cx="88.9" cy="155.6" r=".51"/>
<circle cx="90.2" cy="158.2" r=".51"/>
<circle cx="91.4" cy="160.7" r=".51"/>
<circle cx="241.3" cy="109.9" r=".51"/>
<circle cx="245.1" cy="109.9" r=".51"/>
</g>
<g font-size="2.8" fill="#808080">
<text x="52.1" y="33.1">NRF24L1</text>
<text x="83.8" y="33.7" transform="rotate(-90 83.8 33.7)">3V3</text>
<text x="122.7" y="34.2">ICSP</text>
<text x="147.3" y="32.5" transform="rotate(-90 147.3 32.5)">5V</text>
<text x="197" y="32.5">BUZZER</text>
<text x="28.1" y="42">GND</text>
<text x="38.1" y="38.8">D7</text>
<text x="38.1" y="41.4">SCK</text>
<text x="76.2" y="41.4">MOSI</text>
<text x="79.4" y="38.8">D8</text>
<text x="106.7" y="40.1">SCK</text>
<text x="106.7" y="37.5">MISO</text>
<text x="143.5" y="40.1">MOSI</text>
<text x="189.2" y="41.4">GND</text>
<text x="227.3" y="40.1">JP1</text>
<text x="38.1" y="43.9">MISO</text>
<text x="106.7" y="42.6">RES</text>
<text x="122.9" y="47.7">AVR_SPI_PRG_6PTH</text>
<text x="213.3" y="45.7">RX</text>
<text x="213.3" y="43.1">BUZZ</text>
<text x="238.7" y="45.7">TX</text>
<text x="254" y="42.6">JP2</text>
<text x="146.2" y="52.1">GND</text>
<text x="213.3" y="48.2">LED_RX</text>
<text x="238.7" y="48.2">LED_TX</text>
<text x="182.9" y="54.1" transform="rotate(-90 182.9 54.1)">5V</text>
<text x="38.1" y="66">M04</text>
<text x="78.8" y="66">JP10</text>
<text x="123.2" y="66">ENC</text>
<text x="183.9" y="65.5" transform="rotate(-90 183.9 65.5)">R1</text>
<text x="188.7" y="65.5" transform="rotate(-90 188.7 65.5)">1k</text>
<text x="210.6" y="65.5" transform="rotate(-90 210.6 65.5)">R5</text>
<text x="215.4" y="65.5" transform="rotate(-90 215.4 65.5)">1k</text>
<text x="236" y="65.5" transform="rotate(-90 236 65.5)">R3</text>
<text x="240.8" y="65.5" transform="rotate(-90 240.8 65.5)">1k</text>
<text x="55.2" y="69.3">D5</text>
<text x="55.2" y="71.8">D6</text>
<text x="93.3" y="69.3">7V4</text>
<text x="102.9" y="70.6" transform="rotate(-90 102.9 70.6)">5V</text>
<text x="140.3" y="69.3">D3</text>
<text x="140.3" y="71.8">D2</text>
<text x="53.8" y="76.9">D10</text>
<text x="55.2" y="74.4">D9</text>
<text x="147.3" y="73.1" transform="rotate(-90 147.3 73.1)">5V</text>
<text x="189" y="75.1" transform="rotate(-90 189 75.1)">ON</text>
<text x="191.1" y="75.1" transform="rotate(-90 191.1 75.1)">ON</text>
<text x="215.6" y="75.1" transform="rotate(-90 215.6 75.1)">RX</text>
<text x="217.8" y="75.1" transform="rotate(-90 217.8 75.1)">RX</text>
<text x="241" y="75.1" transform="rotate(-90 241 75.1)">TX</text>
<text x="243.2" y="75.1" transform="rotate(-90 243.2 75.1)">TX</text>
<text x="38.1" y="82">JP9</text>
<text x="78.8" y="82">M04</text>
<text x="101.8" y="82.6">GND</text>
<text x="139.9" y="82.6">GND</text>
<text x="181.8" y="82.6">GND</text>
<text x="208.4" y="82.6">GND</text>
<text x="233.8" y="82.6">GND</text>
<text x="38.1" y="88.8">BUSS</text>
<text x="53.3" y="94.7">SDA</text>
<text x="53.6" y="92.1">SCL</text>
<text x="62.2" y="96" transform="rotate(-90 62.2 96)">3V3</text>
<text x="78.8" y="90.1">DIST</text>
<text x="102.9" y="92.1" transform="rotate(-90 102.9 92.1)">5V</text>
<text x="123.2" y="91.4">REFLET_ALIM</text>
<text x="147.3" y="93.4" transform="rotate(-90 147.3 93.4)">5V</text>
<text x="249.4" y="94.7" transform="rotate(-90 249.4 94.7)">5V</text>
<text x="96" y="98.5">A3</text>
<text x="101.8" y="101.7">GND</text>
<text x="38.1" y="104.8">M04</text>
<text x="61.1" y="105.5">GND</text>
<text x="78.8" y="103.6">DIST</text>
<text x="123.2" y="102.3">M02POLAR</text>
<text x="146.2" y="102.9">GND</text>
<text x="182.9" y="102.3" transform="rotate(-90 182.9 102.3)">5V</text>
<text x="235.7" y="103.6">S2</text>
<text x="243.6" y="106.1" transform="rotate(-90 243.6 106.1)">10k</text>
<text x="248.4" y="106.1" transform="rotate(-90 248.4 106.1)">R4</text>
<text x="179.4" y="113.7" transform="rotate(-90 179.4 113.7)">R2</text>
<text x="195.5" y="109.9">POT</text>
<text x="195.6" y="112.5">A06</text>
<text x="251.4" y="112.5">A05</text>
<text x="251.4" y="109.9">CH</text>
<text x="207" y="115.5">JP3</text>
<text x="225.4" y="119.4">GND</text>
<text x="261.6" y="115.5">JP4</text>
<text x="69.9" y="121.9">REFLET</text>
<text x="181.8" y="123.3">GND</text>
<text x="105.4" y="129" transform="rotate(-90 105.4 129)">5V</text>
<text x="118.7" y="134" transform="rotate(-90 118.7 134)">IC4P</text>
<text x="69.9" y="140.4">M05</text>
<text x="125.9" y="143.6">GND</text>
<text x="69.9" y="147.2">ANALOG</text>
<text x="110.5" y="147.4">IC4</text>
<text x="96.5" y="150.5">A00</text>
<text x="96.5" y="153.1">A01</text>
<text x="96.5" y="155.6">A02</text>
<text x="137.9" y="150.5">A0</text>
<text x="96.5" y="158.2">A03</text>
<text x="96.5" y="160.7">A04</text>
<text x="96.5" y="163.2">A05</text>
<text x="96.5" y="165.8">A06</text>
<text x="180.3" y="164.5">Released under the Creative Commons Attribution Share-Alike 3.0 License</text>
<text x="180.3" y="167.1">http://creativecommons.org/licenses/by-sa/3.0</text>
<text x="69.9" y="173.4">M08</text>
<text x="90.2" y="173.4">GND</text>
<text x="96.5" y="168.3">A07</text>
<text x="180.3" y="169.6">Design by: Fernando Padilha Ferreira</text>
<text x="90.2" y="175.9">D4</text>
<text x="90.2" y="178.5">A1</text>
<text x="90.2" y="181">A2</text>
<text x="110.5" y="186.1">4051N</text>
</g>
<g font-size="2.4" fill="#808080">
<text x="54.4" y="37">GND</text>
<text x="54.4" y="39.6">CE</text>
<text x="63" y="37">VCC</text>
<text x="63" y="39.6">CSN</text>
<text x="123.5" y="37.2">1</text>
<text x="123.5" y="39.7">3</text>
<text x="131.9" y="37.2">2</text>
<text x="131.9" y="39.7">4</text>
<text x="200.8" y="41">-</text>
<text x="204.8" y="41">+</text>
<text x="54.4" y="42.1">SCK</text>
<text x="54.4" y="44.7">MISO</text>
<text x="62.1" y="42.1">MOSI</text>
<text x="63.7" y="44.7">IRQ</text>
<text x="123.5" y="42.3">5</text>
<text x="131.9" y="42.3">6</text>
<text x="252.4" y="43.5">1</text>
<text x="252.4" y="46.1">2</text>
<text x="45.5" y="68.9">1</text>
<text x="45.5" y="71.5">2</text>
<text x="86.2" y="71.5">3</text>
<text x="86.2" y="68.9">4</text>
<text x="130.6" y="71.5">3</text>
<text x="130.6" y="68.9">4</text>
<text x="45.5" y="74">3</text>
<text x="45.5" y="76.6">4</text>
<text x="86.2" y="76.6">1</text>
<text x="86.2" y="74">2</text>
<text x="130.6" y="76.6">1</text>
<text x="130.6" y="74">2</text>
<text x="45.5" y="94.3">3</text>
<text x="45.5" y="91.8">4</text>
<text x="86.2" y="95.6">2</text>
<text x="86.2" y="93.1">3</text>
<text x="130.6" y="94.3">2</text>
<text x="45.5" y="99.4">1</text>
<text x="45.5" y="96.9">2</text>
<text x="86.2" y="98.1">1</text>
<text x="130.6" y="96.9">1</text>
<text x="185.1" y="107" transform="rotate(-90 185.1 107)">E</text>
<text x="188.3" y="109.6">S</text>
<text x="205.5" y="112.1">1</text>
<text x="205.5" y="109.6">2</text>
<text x="232.1" y="109.6">3</text>
<text x="232.1" y="112.1">4</text>
<text x="239.1" y="109.6">1</text>
<text x="239.1" y="112.1">2</text>
<text x="260.1" y="112.1">1</text>
<text x="260.1" y="109.6">2</text>
<text x="185.1" y="114.2" transform="rotate(-90 185.1 114.2)">A</text>
<text x="77.3" y="124.8">5</text>
<text x="77.3" y="129.9">3</text>
<text x="77.3" y="127.3">4</text>
<text x="110.9" y="131.1">16</text>
<text x="123" y="131.1">8</text>
<text x="77.3" y="135">1</text>
<text x="77.3" y="132.4">2</text>
<text x="123" y="136.2">7</text>
<text x="77.3" y="155.3">6</text>
<text x="77.3" y="152.7">7</text>
<text x="77.3" y="150.2">8</text>
<text x="105.8" y="150.2">13</text>
<text x="105.8" y="152.7">14</text>
<text x="105.8" y="155.3">15</text>
<text x="112.8" y="151.3">X0</text>
<text x="112.8" y="153.8">X1</text>
<text x="122" y="151.3">X</text>
<text x="128.1" y="150.2">3</text>
<text x="77.3" y="160.4">4</text>
<text x="77.3" y="157.8">5</text>
<text x="105.8" y="157.8">12</text>
<text x="107" y="160.4">1</text>
<text x="112.8" y="161.5">X4</text>
<text x="112.8" y="158.9">X3</text>
<text x="112.8" y="156.4">X2</text>
<text x="77.3" y="168">1</text>
<text x="77.3" y="165.4">2</text>
<text x="77.3" y="162.9">3</text>
<text x="107" y="165.4">2</text>
<text x="107" y="168">4</text>
<text x="107" y="162.9">5</text>
<text x="112.8" y="166.5">X6</text>
<text x="112.8" y="164">X5</text>
<text x="107" y="173">6</text>
<text x="112.8" y="169.1">X7</text>
<text x="105.8" y="178.1">10</text>
<text x="105.9" y="175.6">11</text>
<text x="112.8" y="174.2">INH</text>
<text x="112.8" y="179.2">B</text>
<text x="112.8" y="176.7">A</text>
<text x="107" y="180.7">9</text>
<text x="112.8" y="181.8">C</text>
</g>
<g font-size="2" fill="#800000">
<text x="115.1" y="39.6">SCK</text>
<text x="115.1" y="36.8">MISO</text>
<text x="135.9" y="39.5">MOSI</text>
<text x="135.9" y="37">+5</text>
<text x="115.1" y="42.1">RESET</text>
<text x="135.9" y="42.1">GND</text>
</g>
<g font-size="2" fill="#808080">
<text x="111.8" y="130.9">VCC</text>
<text x="120" y="130.9">GND</text>
<text x="120.4" y="135.9">VEE</text>
</g>
</svg>
